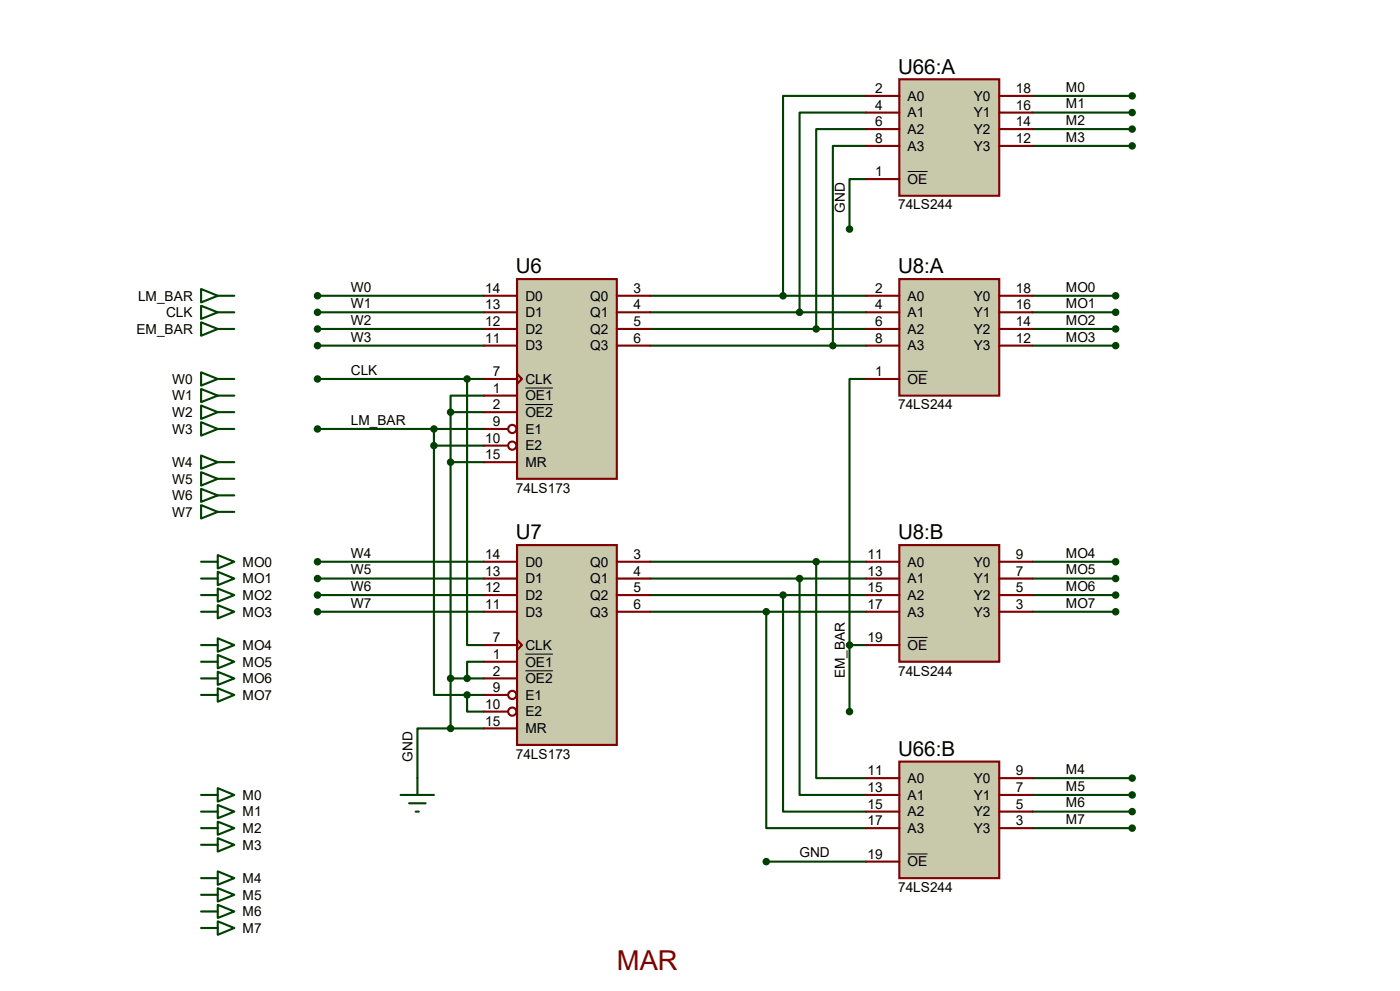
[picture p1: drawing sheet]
<svg xmlns="http://www.w3.org/2000/svg" width="420mm" height="297mm" viewBox="0 0 420 297" stroke-linecap="round" stroke-linejoin="round" font-family="sans-serif">
<g fill="none" stroke="#004000" stroke-width=".64">
<path d="M259.8 38.7h-14.9v59.9M259.8 33.7h-19.9v59.9M259.8 28.7h-24.9v59.9M309.7 28.7h29.9M309.7 33.7h29.9M309.7 38.7h29.9M259.8 43.7h-9.9v59.9M259.8 53.7h-5v15M309.7 43.7h29.9M60.3 86.6l5 2-5 2zM60.3 91.7l5 1.9-5 2zM65.3 88.6h5"/>
<path d="M65.3 93.6h5M95.2 88.6h50M95.2 93.6h50M95.2 98.6h50M195.1 88.6h64.7M195.1 93.6h64.7M195.1 98.6h64.7M309.7 88.6h25M309.7 93.6h25M309.7 98.6h25M60.3 111.6l5 2-5 2zM60.3 116.6l5 2-5 1.9z"/>
<path d="M65.3 113.6h5M65.3 118.6h5M95.2 103.6h50M95.2 113.6h50M140.1 113.6v79.7h5.1M145.2 118.6h-10v4.9M195.1 103.6h64.7M259.8 113.6h-5v79.7M309.7 103.6h25M60.3 121.5l5 2-5 2.1zM60.3 126.5l5 2.1-5 2zM60.3 136.5l5 2-5 2z"/>
<path d="M65.3 128.6h5M65.3 123.5h5M65.3 138.5h5M95.2 128.6h50M130.2 133.6v74.7h9.9M130.2 133.6h15M130.2 128.6v5M135.2 123.5h10M135.2 123.5v94.8M135.2 138.5h10M60.3 141.5l5 2-5 2zM60.3 146.5l5 2-5 1.9z"/>
<path d="M60.3 151.4l5 2-5 2zM65.3 143.5h5M65.3 148.5h5M65.3 153.4h5M60.3 168.4h5M60.3 173.4h5M60.3 178.4h5M65.3 166.4l5 2-5 2zM65.3 171.4l5 2-5 2zM65.3 176.4l5 2-5 1.9zM95.2 168.4h50M95.2 173.4h50"/>
<path d="M95.2 178.4h50M195.1 168.4h64.7M195.1 173.4h64.7M195.1 178.4h64.7M234.9 178.4v64.8h24.9M239.9 173.4v64.9h19.9M244.9 168.4v64.8h14.9M309.7 168.4h25M309.7 173.4h25M309.7 178.4h25M60.3 183.3h5M60.3 193.3h5"/>
<path d="M60.3 198.3h5M65.3 181.4l5 1.9-5 2zM65.3 191.3l5 2-5 2zM65.3 196.3l5 2-5 2zM95.2 183.3h50M145.2 198.3h-5.1v5M195.1 183.3h64.7M229.9 183.3v64.9h29.9M254.8 193.3h5M254.8 193.3v20M309.7 183.3h25M60.3 208.3h5"/>
<path d="M60.3 203.3h5M65.3 201.3l5 2-5 2zM65.3 206.3l5 2-5 2zM135.2 218.3h-10v14.9M135.2 203.3h10M135.2 218.3h10M140.1 208.3v5h5.1M140.1 208.3h5.1M309.7 233.2h29.9M309.7 238.3h29.9M229.9 258.2h29.9M309.7 243.2h29.9"/>
<path d="M309.7 248.2h29.9"/>
</g>
<path d="M155.1 83.7h29.9v59.8h-29.9z" fill="#c8c8aa" stroke="#800000" stroke-width=".64"/>
<g fill="none" stroke="#800000" stroke-width=".64">
<path d="M145.2 88.6h9.9M145.2 93.6h9.9M145.2 98.6h9.9M185 88.6h10.1M185 93.6h10.1M185 98.6h10.1M145.2 103.6h9.9M145.2 113.6h9.9M145.2 118.6h9.9M155.1 112.1l1.5 1.5-1.5 1.5zM185 103.6h10.1M145.2 123.5h9.9"/>
<path d="M145.2 128.6h6.9M145.2 133.6h6.9M145.2 138.5h9.9"/>
<circle cx="153.7" cy="128.6" r="1.23"/>
<circle cx="153.7" cy="133.6" r="1.23"/>
</g>
<path d="M157.6 116.3h8.3M157.6 121.2h8.3" fill="none" stroke="#000" stroke-width=".3"/>
<path d="M155.1 163.4h29.9v59.9h-29.9z" fill="#c8c8aa" stroke="#800000" stroke-width=".64"/>
<g fill="none" stroke="#800000" stroke-width=".64">
<path d="M145.2 168.4h9.9M145.2 173.4h9.9M145.2 178.4h9.9M185 168.4h10.1M185 173.4h10.1M185 178.4h10.1M145.2 183.3h9.9M145.2 193.3h9.9M145.2 198.3h9.9M155.1 191.8l1.5 1.5-1.5 1.5zM185 183.3h10.1M145.2 203.3h9.9"/>
<path d="M145.2 208.3h6.9M145.2 213.3h6.9M145.2 218.3h9.9"/>
<circle cx="153.7" cy="213.3" r="1.23"/>
<circle cx="153.7" cy="208.3" r="1.23"/>
</g>
<path d="M157.6 196h8.3M157.6 201h8.3" fill="none" stroke="#000" stroke-width=".3"/>
<path d="M269.8 83.7h30v34.9h-30z" fill="#c8c8aa" stroke="#800000" stroke-width=".64"/>
<path d="M259.8 88.6h10M259.8 93.6h10M259.8 98.6h10M299.8 88.6h9.9M299.8 93.6h9.9M299.8 98.6h9.9M259.8 103.6h10M259.8 113.6h10M299.8 103.6h9.9" fill="none" stroke="#800000" stroke-width=".64"/>
<path d="M272.3 111.3h6" fill="none" stroke="#000" stroke-width=".3"/>
<path d="M269.8 163.4h30v34.9h-30z" fill="#c8c8aa" stroke="#800000" stroke-width=".64"/>
<path d="M259.8 168.4h10M259.8 173.4h10M259.8 178.4h10M299.8 168.4h9.9M299.8 173.4h9.9M299.8 178.4h9.9M259.8 183.3h10M259.8 193.3h10M299.8 183.3h9.9" fill="none" stroke="#800000" stroke-width=".64"/>
<path d="M272.3 191.1h6" fill="none" stroke="#000" stroke-width=".3"/>
<g fill="#004000" stroke="#004000" stroke-width=".64">
<circle cx="140.1" cy="208.3" r=".8"/>
<circle cx="130.2" cy="133.6" r=".8"/>
<circle cx="334.7" cy="88.6" r=".8"/>
<circle cx="334.7" cy="93.6" r=".8"/>
<circle cx="334.7" cy="98.6" r=".8"/>
<circle cx="334.7" cy="103.6" r=".8"/>
<circle cx="334.7" cy="168.4" r=".8"/>
<circle cx="334.7" cy="173.4" r=".8"/>
<circle cx="334.7" cy="178.4" r=".8"/>
<circle cx="334.7" cy="183.3" r=".8"/>
<circle cx="95.3" cy="88.6" r=".8"/>
<circle cx="95.3" cy="93.6" r=".8"/>
<circle cx="95.3" cy="98.6" r=".8"/>
<circle cx="95.3" cy="103.6" r=".8"/>
<circle cx="95.3" cy="168.4" r=".8"/>
<circle cx="95.3" cy="173.4" r=".8"/>
<circle cx="95.3" cy="178.4" r=".8"/>
<circle cx="95.3" cy="183.3" r=".8"/>
<circle cx="140.1" cy="113.6" r=".8"/>
<circle cx="95.3" cy="113.6" r=".8"/>
<circle cx="130.2" cy="128.6" r=".8"/>
<circle cx="95.3" cy="128.6" r=".8"/>
<circle cx="135.2" cy="123.5" r=".8"/>
<circle cx="140.1" cy="203.3" r=".8"/>
<circle cx="135.2" cy="218.3" r=".8"/>
<circle cx="135.2" cy="138.5" r=".8"/>
<circle cx="135.2" cy="203.3" r=".8"/>
<circle cx="254.8" cy="193.3" r=".8"/>
<circle cx="254.8" cy="213.3" r=".8"/>
</g>
<path d="M60.3 96.6l5 2-5 2zM65.3 98.6h5M120.2 238.3h10M125.2 233.2v5.1M122.7 240.7h5M124.7 243.2h.9" fill="none" stroke="#004000" stroke-width=".64"/>
<path d="M269.8 23.7h30v35h-30z" fill="#c8c8aa" stroke="#800000" stroke-width=".64"/>
<path d="M259.8 28.7h10M259.8 33.7h10M259.8 38.7h10M299.8 28.7h9.9M299.8 33.7h9.9M299.8 38.7h9.9M259.8 43.7h10M259.8 53.7h10M299.8 43.7h9.9" fill="none" stroke="#800000" stroke-width=".64"/>
<path d="M272.3 51.4h6" fill="none" stroke="#000" stroke-width=".3"/>
<path d="M269.8 228.3h30v34.9h-30z" fill="#c8c8aa" stroke="#800000" stroke-width=".64"/>
<path d="M259.8 233.2h10M259.8 238.3h10M299.8 233.2h9.9M299.8 238.3h9.9M259.8 243.2h10M259.8 248.2h10M259.8 258.2h10M299.8 243.2h9.9M299.8 248.2h9.9" fill="none" stroke="#800000" stroke-width=".64"/>
<path d="M272.3 255.9h6" fill="none" stroke="#000" stroke-width=".3"/>
<g fill="#004000" stroke="#004000" stroke-width=".64">
<circle cx="249.9" cy="103.6" r=".8"/>
<circle cx="244.9" cy="98.6" r=".8"/>
<circle cx="239.9" cy="93.6" r=".8"/>
<circle cx="234.9" cy="88.6" r=".8"/>
<circle cx="244.9" cy="168.4" r=".8"/>
<circle cx="239.9" cy="173.4" r=".8"/>
<circle cx="234.9" cy="178.4" r=".8"/>
<circle cx="229.9" cy="183.3" r=".8"/>
<circle cx="339.6" cy="28.7" r=".8"/>
<circle cx="339.6" cy="33.7" r=".8"/>
<circle cx="339.6" cy="38.7" r=".8"/>
<circle cx="339.6" cy="43.7" r=".8"/>
<circle cx="339.6" cy="233.2" r=".8"/>
<circle cx="339.6" cy="238.3" r=".8"/>
<circle cx="339.6" cy="243.2" r=".8"/>
<circle cx="339.6" cy="248.2" r=".8"/>
<circle cx="254.8" cy="68.7" r=".8"/>
<circle cx="229.9" cy="258.2" r=".8"/>
</g>
<g fill="none" stroke="#004000" stroke-width=".64">
<path d="M60.3 238.3h5M65.3 236.2l5 2.1-5 1.9zM60.3 243.2h5M60.3 248.2h5M60.3 253.2h5M65.3 241.3l5 1.9-5 2zM65.3 246.3l5 1.9-5 2zM65.3 251.2l5 2-5 2zM60.3 263.2h5M60.3 268.2h5M60.3 273.2h5M60.3 278.1h5"/>
<path d="M65.3 261.2l5 2-5 2zM65.3 266.2l5 2-5 2zM65.3 271.2l5 2-5 1.9zM65.3 276.1l5 2-5 2.1z"/>
</g>
<text font-size="8.2" fill="#800000" x="185" y="290.6">MAR</text>
<g font-size="6.2">
<text x="269.4" y="22.1">U66:A</text>
<text x="154.7" y="82">U6</text>
<text x="269.4" y="82">U8:A</text>
<text x="154.7" y="161.7">U7</text>
<text x="269.4" y="161.7">U8:B</text>
<text x="269.4" y="226.5">U66:B</text>
</g>
<g font-size="4.1">
<text x="262.6" y="27.9">2</text>
<text x="304.8" y="27.9">18</text>
<text x="319.7" y="27.5">M0</text>
<text x="262.6" y="32.9">4</text>
<text x="272.3" y="30.2">A0</text>
<text x="272.3" y="35.2">A1</text>
<text x="292.2" y="30.2">Y0</text>
<text x="292.2" y="35.2">Y1</text>
<text x="304.8" y="32.9">16</text>
<text x="319.7" y="32.5">M1</text>
<text x="262.6" y="37.8">6</text>
<text x="272.3" y="40.1">A2</text>
<text x="292.2" y="40.1">Y2</text>
<text x="304.8" y="37.8">14</text>
<text x="319.7" y="37.5">M2</text>
<text x="262.6" y="42.9">8</text>
<text x="272.3" y="45.2">A3</text>
<text x="292.2" y="45.2">Y3</text>
<text x="304.8" y="42.9">12</text>
<text x="319.7" y="42.5">M3</text>
<text x="262.6" y="52.8">1</text>
<text x="272.3" y="55.1">OE</text>
<text x="253.4" y="63.7" transform="rotate(-90 253.4 63.7)">GND</text>
<text x="269.4" y="62.8">74LS244</text>
<text x="105.2" y="87.4">W0</text>
<text x="145.6" y="87.8">14</text>
<text x="190.1" y="87.8">3</text>
<text x="262.6" y="87.8">2</text>
<text x="304.8" y="87.8">18</text>
<text x="319.7" y="87.4">MO0</text>
<text x="41.4" y="90.1">LM_BAR</text>
<text x="49.8" y="95">CLK</text>
<text x="105.2" y="92.4">W1</text>
<text x="145.6" y="92.8">13</text>
<text x="157.6" y="90.1">D0</text>
<text x="157.6" y="95">D1</text>
<text x="177.1" y="90.1">Q0</text>
<text x="177.1" y="95">Q1</text>
<text x="190.1" y="92.8">4</text>
<text x="262.6" y="92.8">4</text>
<text x="272.3" y="90.1">A0</text>
<text x="272.3" y="95">A1</text>
<text x="292.2" y="90.1">Y0</text>
<text x="292.2" y="95">Y1</text>
<text x="304.8" y="92.8">16</text>
<text x="319.7" y="92.4">MO1</text>
<text x="40.9" y="100">EM_BAR</text>
<text x="105.2" y="97.3">W2</text>
<text x="145.6" y="97.7">12</text>
<text x="157.6" y="100">D2</text>
<text x="177.1" y="100">Q2</text>
<text x="190.1" y="97.7">5</text>
<text x="262.6" y="97.7">6</text>
<text x="272.3" y="100">A2</text>
<text x="292.2" y="100">Y2</text>
<text x="304.8" y="97.7">14</text>
<text x="319.7" y="97.3">MO2</text>
<text x="105.2" y="102.4">W3</text>
<text x="145.6" y="102.7">11</text>
<text x="157.6" y="105">D3</text>
<text x="177.1" y="105">Q3</text>
<text x="190.1" y="102.7">6</text>
<text x="262.6" y="102.7">8</text>
<text x="272.3" y="105">A3</text>
<text x="292.2" y="105">Y3</text>
<text x="304.8" y="102.7">12</text>
<text x="319.7" y="102.4">MO3</text>
<text x="105.2" y="112.3">CLK</text>
<text x="147.9" y="112.7">7</text>
<text x="262.6" y="112.7">1</text>
<text x="51.6" y="115">W0</text>
<text x="147.9" y="117.7">1</text>
<text x="157.6" y="115">CLK</text>
<text x="272.3" y="115">OE</text>
<text x="51.6" y="120">W1</text>
<text x="51.6" y="125">W2</text>
<text x="147.9" y="122.7">2</text>
<text x="157.6" y="120">OE1</text>
<text x="157.6" y="125">OE2</text>
<text x="269.4" y="122.7">74LS244</text>
<text x="51.6" y="130">W3</text>
<text x="105.2" y="127.3">LM_BAR</text>
<text x="147.9" y="127.7">9</text>
<text x="157.6" y="130">E1</text>
<text x="145.6" y="132.7">10</text>
<text x="145.6" y="137.7">15</text>
<text x="157.6" y="135">E2</text>
<text x="51.6" y="140">W4</text>
<text x="157.6" y="140">MR</text>
<text x="51.6" y="144.9">W5</text>
<text x="51.6" y="149.9">W6</text>
<text x="154.7" y="147.6">74LS173</text>
<text x="51.6" y="154.9">W7</text>
<text x="105.2" y="167.2">W4</text>
<text x="145.6" y="167.5">14</text>
<text x="190.1" y="167.5">3</text>
<text x="260.3" y="167.5">11</text>
<text x="304.8" y="167.5">9</text>
<text x="319.7" y="167.2">MO4</text>
<text x="72.8" y="169.8">MO0</text>
<text x="105.2" y="172.1">W5</text>
<text x="145.6" y="172.6">13</text>
<text x="157.6" y="169.8">D0</text>
<text x="177.1" y="169.8">Q0</text>
<text x="190.1" y="172.6">4</text>
<text x="260.3" y="172.6">13</text>
<text x="272.3" y="169.8">A0</text>
<text x="292.2" y="169.8">Y0</text>
<text x="304.8" y="172.6">7</text>
<text x="319.7" y="172.1">MO5</text>
<text x="72.8" y="174.8">MO1</text>
<text x="72.8" y="179.8">MO2</text>
<text x="105.2" y="177.1">W6</text>
<text x="145.6" y="177.5">12</text>
<text x="157.6" y="174.8">D1</text>
<text x="157.6" y="179.8">D2</text>
<text x="177.1" y="174.8">Q1</text>
<text x="177.1" y="179.8">Q2</text>
<text x="190.1" y="177.5">5</text>
<text x="260.3" y="177.5">15</text>
<text x="272.3" y="174.8">A1</text>
<text x="272.3" y="179.8">A2</text>
<text x="292.2" y="174.8">Y1</text>
<text x="292.2" y="179.8">Y2</text>
<text x="304.8" y="177.5">5</text>
<text x="319.7" y="177.1">MO6</text>
<text x="72.8" y="184.8">MO3</text>
<text x="105.2" y="182.1">W7</text>
<text x="145.6" y="182.5">11</text>
<text x="157.6" y="184.8">D3</text>
<text x="177.1" y="184.8">Q3</text>
<text x="190.1" y="182.5">6</text>
<text x="260.3" y="182.5">17</text>
<text x="272.3" y="184.8">A3</text>
<text x="292.2" y="184.8">Y3</text>
<text x="304.8" y="182.5">3</text>
<text x="319.7" y="182.1">MO7</text>
<text x="72.8" y="194.8">MO4</text>
<text x="147.9" y="192.5">7</text>
<text x="147.9" y="197.5">1</text>
<text x="157.6" y="194.8">CLK</text>
<text x="260.3" y="192.5">19</text>
<text x="272.3" y="194.8">OE</text>
<text x="72.8" y="199.8">MO5</text>
<text x="147.9" y="202.5">2</text>
<text x="157.6" y="199.8">OE1</text>
<text x="253.4" y="203.3" transform="rotate(-90 253.4 203.3)">EM_BAR</text>
<text x="269.4" y="202.5">74LS244</text>
<text x="72.8" y="204.8">MO6</text>
<text x="72.8" y="209.7">MO7</text>
<text x="147.9" y="207.4">9</text>
<text x="157.6" y="204.8">OE2</text>
<text x="157.6" y="209.7">E1</text>
<text x="145.6" y="212.4">10</text>
<text x="157.6" y="214.7">E2</text>
<text x="145.6" y="217.5">15</text>
<text x="157.6" y="219.8">MR</text>
<text x="154.7" y="227.4">74LS173</text>
<text x="123.8" y="228.3" transform="rotate(-90 123.8 228.3)">GND</text>
<text x="260.3" y="232.4">11</text>
<text x="304.8" y="232.4">9</text>
<text x="319.7" y="232">M4</text>
<text x="72.8" y="239.7">M0</text>
<text x="260.3" y="237.4">13</text>
<text x="272.3" y="234.7">A0</text>
<text x="272.3" y="239.7">A1</text>
<text x="292.2" y="234.7">Y0</text>
<text x="292.2" y="239.7">Y1</text>
<text x="304.8" y="237.4">7</text>
<text x="319.7" y="237">M5</text>
<text x="72.8" y="244.7">M1</text>
<text x="260.3" y="242.4">15</text>
<text x="272.3" y="244.7">A2</text>
<text x="292.2" y="244.7">Y2</text>
<text x="304.8" y="242.4">5</text>
<text x="319.7" y="242">M6</text>
<text x="72.8" y="249.6">M2</text>
<text x="260.3" y="247.4">17</text>
<text x="272.3" y="249.6">A3</text>
<text x="292.2" y="249.6">Y3</text>
<text x="304.8" y="247.4">3</text>
<text x="319.7" y="247">M7</text>
<text x="72.8" y="254.6">M3</text>
<text x="239.9" y="257">GND</text>
<text x="260.3" y="257.4">19</text>
<text x="272.3" y="259.7">OE</text>
<text x="72.8" y="264.6">M4</text>
<text x="72.8" y="269.6">M5</text>
<text x="269.4" y="267.3">74LS244</text>
<text x="72.8" y="274.6">M6</text>
<text x="72.8" y="279.6">M7</text>
</g>
</svg>
